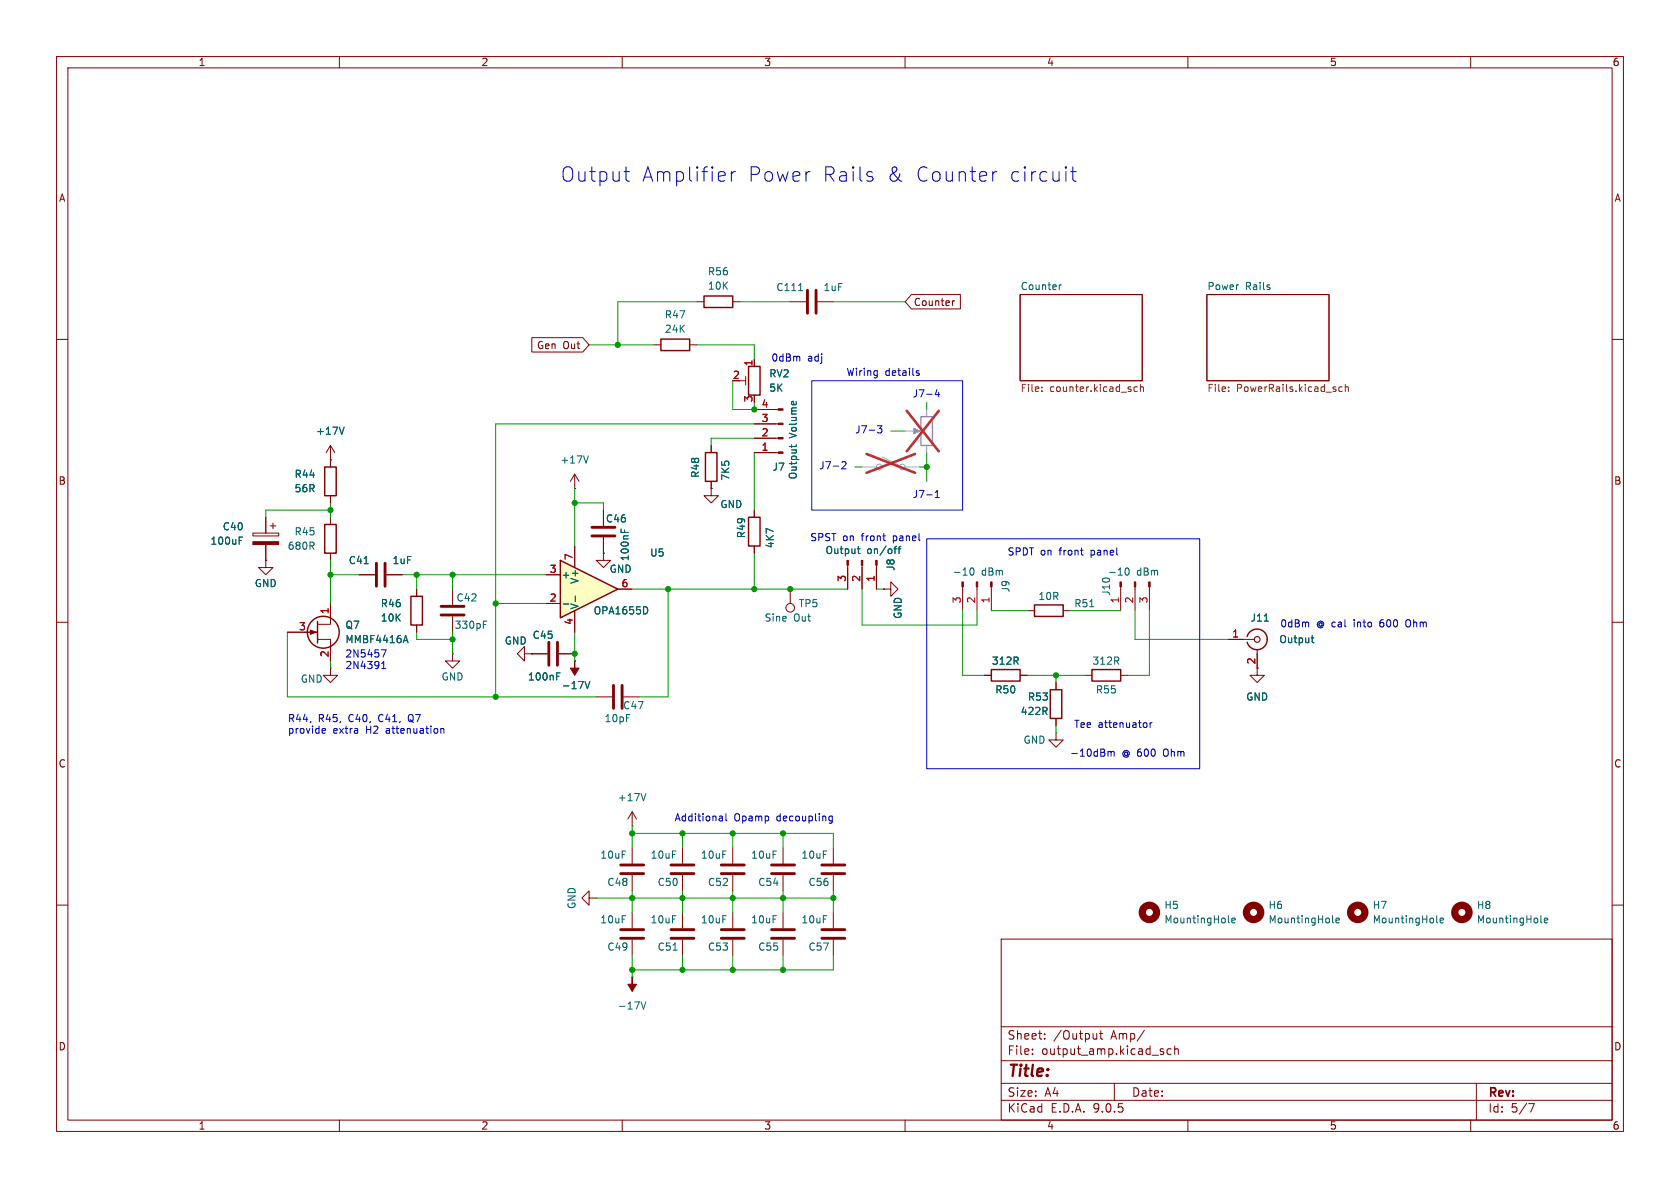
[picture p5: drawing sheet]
<svg xmlns="http://www.w3.org/2000/svg" width="297mm" height="210mm" viewBox="0 0 297 210" stroke-linecap="round" stroke-linejoin="round" font-family="sans-serif">
<g fill="none" stroke="#840000" stroke-width=".18">
<path d="M10 10h277v190h-277zM12 12h273v186h-273zM60 10v2M110 10v2M160 10v2M210 10v2M260 10v2M180.3 52.1h21.6v15.2h-21.6zM213.4 52.1h21.5v15.2h-21.5zM10 60h2M285 60h2M125.7 86.4v1.2h1.3l-1.3 1.3-1.2-1.3h1.2"/>
<path d="M125.7 86.4h.1M10 110h2M73.7 104.1v1.3M73.7 110.5v1.3M80 104.1v2.8M80 109v2.8M285 110h2M111.8 146.1h.1M111.8 143.5l-.8 1.3M111.8 143.5l.7 1.3M111.8 143.5v2.6M10 160h2"/>
<path d="M111.8 161.3v2.8M111.8 166.1v2.8M177 166h108v32h-108zM285 160h2M60 198v2M110 198v2M160 198v2M177 194.5h108M177 191.5h108M177 187.5h108M177 181.5h108M182.5 186.3v.1"/>
<path d="M182.5 185.5v.1M184.7 183.6v.1M184.7 182.8v.1M193.9 182.7v1M193.9 183.6l-.2 .1M194.4 182.7h.6M194.6 182.2v1.3l.4 .2M197 191.5v3M202.3 182.1l-1.3 2M205.5 185.9l.2 .2-.2 .3M205.5 185.4l.2 .1M207 185.5l-.4-.1-.3 .3v.4l.2 .2h.5"/>
<path d="M207.7 185.5l.2-.1 .3 .1 .1 .9M207.7 184.9v1.5M210 198v2M260 198v2M261 191.5v6.5M270.2 195.1h1l-.6 1.5"/>
</g>
<path d="M184.2 69.1v.1M184.2 68.4v.2M201.1 68.4h-.4l-.2 .2 .1 .6h.5M201.6 68.5l.2-.1h.3l.1 .8M201.6 67.9v1.3M217.2 69.1v.1M217.2 68.4v.2M237.3 68.4h-.4l-.2 .2 .1 .6h.5M237.8 68.5l.2-.1h.3l.1 .8M237.8 67.9v1.3" fill="none" stroke="#725600" stroke-width=".18"/>
<path d="M187.3 50.3v.9M187.6 50.3l-.3 .3M85.5 110.4h.4M85.5 109.8h.6M114.2 140.3l-.4 1.2" fill="none" stroke="#006464" stroke-width=".18"/>
<path d="M72.6 105.4h2.1v5.1h-2.1z" fill="none" stroke="#840000" stroke-width=".25"/>
<path d="M78 107.2h4M78 108.7h4M109.7 165.9h4.1M109.7 164.3h4.1" fill="none" stroke="#840000" stroke-width=".51"/>
<path d="M162.8 73.7h2v5h-2z" fill="none" stroke="#a1a1a1" stroke-width=".25"/>
<path d="M161.5 75.7l1.2 .5-1.2 .5z" fill="#a1a1a1" stroke="#a1a1a1" stroke-width=".18"/>
<g fill="none" stroke="#a1a1a1" stroke-width=".18">
<path d="M160 76.2h2.3M163.8 72.4v1.3M163.8 78.7v1.3M152.4 82.6h2.5M156 80.8l3 1.5M160 82.6h2.6"/>
<circle cx="155.4" cy="82.6" r=".51"/>
<circle cx="159.5" cy="82.6" r=".51"/>
</g>
<path d="M160.3 72.6l5.7 7.2M166 72.6l-5.7 7.2M153.2 80.2l8.6 3.4M161.8 80.2l-8.6 3.4" fill="none" stroke="#e12e31" stroke-width=".46"/>
<path d="M99.1 99.1l10.1 5-10.1 5.1z" fill="#ffffc2"/>
<g fill="none" stroke="#840000" stroke-width=".25">
<path d="M116.8 59.9h5.1v2.1h-5.1zM124.5 52.3h5v2.1h-5zM132.3 64.8h2.1v5.1h-2.1zM57.4 82.6h2v5h-2zM57.4 92.7h2v5.1h-2zM99.1 99.1l10.1 5-10.1 5.1zM124.7 80h2v5.1h-2zM132.3 91.4h2.1v5.1h-2.1zM56.1 109.9v3.8M175.3 118.4h5v2h-5zM182.9 106.9h5.1v2.1h-5.1zM193 118.4h5.1v2h-5.1z"/>
<path d="M220.5 112.5a1.81 1.81 0 0 1 2.8-1 1.81 1.81 0 0 1 0 3 1.81 1.81 0 0 1-2.8-1M185.7 121.9h2v5.1h-2z"/>
<circle cx="57.1" cy="111.8" r="2.82"/>
</g>
<g fill="none" stroke="#840000" stroke-width=".18">
<path d="M94 59.7h9l1.1 1.3-1.1 1.2h-9zM123.2 53.3h1.3M129.5 53.3h1.3M139.7 53.3h2.8M144.5 53.3h2.8M161.1 52.1h8.7v2.5h-8.7l-1.1-1.3zM168.4 53.2v.8M168.7 53.2l-.3 .2M58.4 78.7v3.9M58.4 78.7l-.7 1.3M58.4 78.7l.8 1.3M115.6 61h1.2"/>
<path d="M121.9 61h1.3M125.7 78.7v1.3M130.8 67.3h1M131.8 66.5v1.6M133.3 63.5v1.3M133.3 77.5h4.3M133.3 74.9h4.3M133.3 72.4h4.3M44.7 94.2h4.6v.5h-4.6zM47 99.1v1.2h1.3l-1.3 1.3-1.3-1.3h1.3M47 99.1h.1M47 91.4v2.8"/>
<path d="M47 96.3v2.8M47.8 93h1M48.3 92.5v1M58.4 81.3h.1M58.4 87.6v1.3M58.4 91.4v1.3M58.4 97.8v1.3M101.6 86.4h.1M101.6 83.8v2.6M101.6 96.5v3.8M101.6 83.8l-.8 1.3M101.6 83.8l.8 1.3"/>
<path d="M106.7 97.8v1.3h1.2l-1.2 1.2-1.3-1.2h1.3M106.7 97.8h.1M106.7 90.2v2.8M106.7 95v2.8M125.7 86.4h.1M125.7 85.1v1.3M133.3 90.2v1.2M133.3 96.5v1.3M133.3 80h4.3M149.9 99.9v4.2M152.4 99.9v4.2M154.9 99.9v4.2"/>
<path d="M50.8 111.8h5.3M56.1 113h2.3v3.8M58.4 106.7v3.7h-2.3M58.4 118.1v1.3h1.3l-1.3 1.3-1.3-1.3h1.3M58.4 118.1h.1M63.5 101.6h2.8M68.3 101.6h2.8M73.7 104.1v1.3M73.7 110.5v1.3M80 115.6v1.2h1.3l-1.3 1.3-1.3-1.3h1.3M80 115.6h.1M92.7 115.6v-1.3l-1.3 1.3 1.3 1.2v-1.2h1.3"/>
<path d="M94 115.6h.1M94 115.6h2.8M96.5 101.6h2.6M96.5 106.7h2.6M98.8 115.6h2.8M101.6 116.8h.1M101.6 108v3.8M109.2 104.1h2.6M139.7 104.1v2.6M156.2 104.1h1.3v-1.2l1.2 1.2-1.2 1.3v-1.3M156.2 104.1h.1M170.2 103.7v4.3"/>
<path d="M172.7 103.7v4.3M174 119.4h1.3M175.3 103.7v4.3M180.3 119.4h1.3M181.6 108h1.3M188 108h1.2M191.8 119.4h1.2M198.1 119.4h1.3M198.1 103.7v4.3M200.7 103.7v4.3M203.2 103.7v4.3M217.2 113h4.5"/>
<path d="M222.2 114.8v4.6h1.3l-1.3 1.3-1.2-1.3h1.2M105.4 123.2h2.8M110.2 123.2h2.8M186.7 129.5v1.3h1.3l-1.3 1.3-1.3-1.3h1.3M186.7 129.5h.1M186.7 120.7v1.2M186.7 127v1.3M104.1 158.8v-1.3l-1.2 1.3 1.2 1.2v-1.2h1.3M105.4 158.8h.1M111.8 149.9v2.8M111.8 154.7v2.8M120.6 149.9v2.8"/>
<path d="M120.6 154.7v2.8M129.5 149.9v2.8M129.5 154.7v2.8M138.4 149.9v2.8M138.4 154.7v2.8M147.3 149.9v2.8M147.3 154.7v2.8M111.8 172.7h.1M120.6 161.3v2.8M120.6 166.1v2.8M129.5 161.3v2.8M129.5 166.1v2.8"/>
<path d="M138.4 161.3v2.8M138.4 166.1v2.8M147.3 161.3v2.8M147.3 166.1v2.8"/>
<circle cx="139.7" cy="107.4" r=".76"/>
</g>
<g fill="none" stroke="#006464" stroke-width=".18">
<path d="M141.2 51.4h.7M60.8 75.5l-.4 1.3M139.9 78.6v.5M140.8 78.6l-.2 .3h-1.1M42.3 95.5h.4M42.3 94.9h.6M64.4 99.6h.7M104 80.6l-.4 1.3M109.8 93.5v.6M110.4 93.7v.4M151.6 97h.4M151.7 96.6v1.1l.3 .2"/>
<path d="M158 97h.5M158.8 97h.4M158.9 96.8v1.1M71.4 113.2h.6M71.7 112.3l.4 1.3M98.4 119.5h.4M98.4 118.9h.6M99.6 106.8h1M101.7 105.4v.9M114.3 107.3l.2 .5-.2 .7M171.6 100.5l.2-.1a.68 .68 0 0 1 .4 .6 .68 .68 0 0 1-.4 .7l-.2-.1-.1-.4zM192.6 107.3h.8"/>
<path d="M199 100.5l.2-.1a.68 .68 0 0 1 .4 .6 .68 .68 0 0 1-.4 .7l-.2-.1-.1-.4zM223.5 109.8h.7M231.8 112.8h.5M232 112.3v1.1l.3 .2M103.4 120.5l.4 1.2 .5-1.2M113.3 177.1l.5 1.3 .4-1.3M119 168h.7M217.2 163l.1 .1M217.8 162.7l.6-.1-.1-.2-.4-.1-.1 .2v.6h.5M235.6 163l.2 .1M236.2 162.7l.6-.1-.1-.2-.3-.1-.2 .2v.6h.5M254 163l.2 .1"/>
<path d="M254.6 162.7l.6-.1-.1-.2-.3-.1-.2 .2 .1 .6h.4M272.4 163l.2 .1M273 162.7l.6-.1v-.2l-.4-.1-.2 .2 .1 .6h.5"/>
</g>
<g fill="none" stroke="#840000" stroke-width=".51">
<path d="M142.7 51.3v4.1M144.3 51.3v4.1M66.5 99.6v4M68.1 99.6v4M104.6 93.2h4.1M104.6 94.7h4.1M97 113.5v4.1M98.6 113.5v4.1M108.5 121.2v4M110 121.2v4M109.7 154.4h4.1M109.7 152.9h4.1"/>
<path d="M118.6 154.4h4.1M118.6 152.9h4.1M127.5 154.4h4.1M127.5 152.9h4.1M136.4 154.4h4.1M136.4 152.9h4.1M145.3 154.4h4.1M145.3 152.9h4.1M118.6 165.9h4.1M118.6 164.3h4.1M127.5 165.9h4.1M127.5 164.3h4.1"/>
<path d="M136.4 165.9h4.1M136.4 164.3h4.1M145.3 165.9h4.1M145.3 164.3h4.1"/>
</g>
<g fill="#840000" stroke="#840000" stroke-width=".18">
<path d="M137.6 79.9h.8v.2h-.8z"/>
<path d="M137.6 77.3h.8v.3h-.8z"/>
<path d="M137.6 74.8h.8v.3h-.8z"/>
<path d="M137.6 72.3h.8v.2h-.8z"/>
<path d="M111.8 172.7v1.3h.7l-.7 1.3-.8-1.3h.8z"/>
<path d="M154.8 99.1h.3v.8h-.3z"/>
<path d="M152.3 99.1h.2v.8h-.2z"/>
<path d="M149.7 99.1h.3v.8h-.3z"/>
<path d="M175.1 102.9h.3v.8h-.3z"/>
<path d="M172.6 102.9h.2v.8h-.2z"/>
<path d="M170.1 102.9h.2v.8h-.2z"/>
<path d="M101.6 116.8v1.3h.8l-.8 1.3-.8-1.3h.8z"/>
<path d="M54.9 111.4l1 .4-1 .3z"/>
<path d="M44.7 95.8h4.6v.5h-4.6z"/>
<path d="M198 102.9h.2v.8h-.2z"/>
<path d="M200.5 102.9h.3v.8h-.3z"/>
<path d="M203.1 102.9h.2v.8h-.2z"/>
</g>
<g fill="none" stroke="#840000" stroke-width="1.3">
<circle cx="203.2" cy="161.3" r="1.27"/>
<circle cx="221.6" cy="161.3" r="1.27"/>
<circle cx="240" cy="161.3" r="1.27"/>
<circle cx="258.4" cy="161.3" r="1.27"/>
</g>
<circle cx="222.3" cy="113" r=".51" fill="none" stroke="#840000" stroke-width=".2"/>
<g fill="none" stroke="#009600" stroke-width=".18">
<path d="M123.2 53.3h-14v7.7M130.8 53.3h8.9M147.3 53.3h12.7M104.1 61h11.5M123.2 61h10.1v2.5M129.5 67.3v5.1h3.8v-1.3M133.3 74.9h-45.7v48.3M133.3 77.5h-7.6v1.2M157.5 76.2h2.5M163.8 71.1v1.3M58.4 88.9v2.5M58.4 99.1v7.6"/>
<path d="M58.4 90.2h-11.4v1.2M101.6 86.4v10.1M101.6 88.9h5.1v1.3M133.3 80v10.2M133.3 97.8v6.3M151.1 82.6h1.3M162.6 82.6h1.2M163.8 80v5.1M50.8 111.8v11.4h54.6M58.4 101.6h5.1M58.4 116.8v1.3M71.1 101.6h25.4"/>
<path d="M73.7 111.8v1.2h6.3M73.7 101.6v2.5M80 101.6v2.5M80 111.8v3.8M87.6 106.7h8.9M101.6 111.8v5M111.8 104.1h38.1M118.1 104.1v19.1h-5.1M152.4 104.1v6.4h20.3v-2.5M154.9 104.1h1.3M170.2 108v11.4h3.8M175.3 108h6.3"/>
<path d="M181.6 119.4h10.2M186.7 119.4v1.3M189.2 108h8.9M200.7 108v5h16.5M203.2 108v11.4h-3.8M186.7 128.3v1.2M105.4 158.8h41.9M111.8 146.1v3.8M111.8 157.5v3.8M111.8 147.3h35.5v2.6M120.6 147.3v2.6M120.6 157.5v3.8"/>
<path d="M129.5 147.3v2.6M129.5 157.5v3.8M138.4 147.3v2.6M138.4 157.5v3.8M147.3 157.5v3.8M111.8 168.9v3.8M120.6 168.9v2.6M129.5 168.9v2.6M138.4 168.9v2.6M147.3 168.9v2.6h-35.5"/>
</g>
<g fill="none" stroke="#0000c2" stroke-width=".18">
<path d="M110.3 30.3h1M110.8 31.9l.5 .1M129.3 30.3v1.7M130 30.3a.65 .65 0 0 0-.7 .5M154.2 31.3l.1 .2-.1 .4M175.5 30.3v1.7M176.2 30.3a.65 .65 0 0 0-.7 .5M188.4 29.5l.2 .1-.2 .1M189.3 30.3h1M189.7 29.5v2.2l.1 .2 .5 .1M143.5 67.3h26.7v22.9h-26.7zM155 65.5l.1 .1"/>
<path d="M155.1 65.5l-.1 1.2M155.1 66.3l-.1 .1M155.1 75.3h.8l-.4 .4 .3 .2v.5l-.1 .1-.6-.1M162 65.9l.5 .2v.2l-.4 .1M162 65.6h.5M165.6 68.8l-.3 1h.8M165.9 69.3v.9M148.8 81.7l.5-.1 .3 .4-.8 .9h.8M163.8 95.3h48.3v40.6h-48.3zM165.3 88h.8M165.3 87.1l.4-.4v1.3M67.4 114.9h.9l-.6 1.2"/>
<path d="M67.5 118.2h.7M67.5 117.3l.3-.4v1.3M248.7 109.6a.9 .9 0 0 0 0 1.2M57.1 128.8h.4l.1 .3-.7 .1M57.5 129.6h-.4M77.9 128.9l.2-.1h.3l.1 .8M77.9 128.8v.8M195.9 132.8v.9M195.9 133l.3-.2 .2 .2M196.4 133l.2-.2 .3 .1 .1 .8M196.4 133v.7M202.7 127.8l.1 .2-.1 .5"/>
<path d="M203.3 127.8v.8M203.7 127.8l-.4 .2M127.3 144.3h.2l.2 .1v.7M127.7 145l-.4 .1M127.7 144.6h-.4M128.3 143.8v1.1l.2 .2M147.1 144.3h-.3l-.3 .2 .2 .5h.4M147.1 144.3v1l-.2 .2h-.3"/>
</g>
<g fill="#009600" stroke="#009600" stroke-width=".18">
<circle cx="109.2" cy="61" r=".46"/>
<circle cx="133.3" cy="72.4" r=".46"/>
<circle cx="111.8" cy="147.3" r=".46"/>
<circle cx="101.6" cy="115.6" r=".46"/>
<circle cx="101.6" cy="88.9" r=".46"/>
<circle cx="80" cy="101.6" r=".46"/>
<circle cx="87.6" cy="106.7" r=".46"/>
<circle cx="87.6" cy="123.2" r=".46"/>
<circle cx="129.5" cy="171.5" r=".46"/>
<circle cx="120.6" cy="171.5" r=".46"/>
<circle cx="129.5" cy="158.8" r=".46"/>
<circle cx="111.8" cy="171.5" r=".46"/>
<circle cx="111.8" cy="158.8" r=".46"/>
<circle cx="120.6" cy="158.8" r=".46"/>
<circle cx="138.4" cy="171.5" r=".46"/>
<circle cx="147.3" cy="158.8" r=".46"/>
<circle cx="138.4" cy="158.8" r=".46"/>
<circle cx="120.6" cy="147.3" r=".46"/>
<circle cx="129.5" cy="147.3" r=".46"/>
<circle cx="138.4" cy="147.3" r=".46"/>
<circle cx="163.8" cy="82.6" r=".46"/>
<circle cx="133.3" cy="104.1" r=".46"/>
<circle cx="139.7" cy="104.1" r=".46"/>
<circle cx="118.1" cy="104.1" r=".46"/>
<circle cx="80" cy="113" r=".46"/>
<circle cx="73.7" cy="101.6" r=".46"/>
<circle cx="58.4" cy="90.2" r=".46"/>
<circle cx="58.4" cy="101.6" r=".46"/>
<circle cx="186.7" cy="119.4" r=".46"/>
</g>
<g font-size="3.5" fill="#0000c2">
<text x="99.1" y="32.4">Output</text>
<text x="113.4" y="32.4">Amplifier</text>
<text x="132.1" y="32.4">Power</text>
<text x="145.3" y="32.4">Rails</text>
<text x="156.6" y="32.4">&amp;</text>
<text x="161.6" y="32.4">Counter</text>
<text x="178.1" y="32.4">circuit</text>
</g>
<text font-size="2.8" fill="#840000" x="178" y="190.9">Title:</text>
<g font-size="2.1" fill="#840000">
<text x="178" y="184">Sheet:</text>
<text x="186.2" y="184">/Output</text>
<text x="196.5" y="184">Amp/</text>
<text x="178" y="186.7">File:</text>
<text x="184.1" y="186.7">output_amp.kicad_sch</text>
<text x="178" y="196.9">KiCad</text>
<text x="178" y="194.1">Size:</text>
<text x="184.7" y="194.1">A4</text>
<text x="185.7" y="196.9">E.D.A.</text>
<text x="193.3" y="196.9">9.0.5</text>
<text x="200" y="194.1">Date:</text>
<text x="263" y="194.3">Rev:</text>
<text x="263" y="196.9">Id:</text>
<text x="267.1" y="196.9">5/7</text>
</g>
<g font-size="1.8" fill="#840000">
<text x="35" y="11.9">1</text>
<text x="85" y="11.9">2</text>
<text x="135" y="11.9">3</text>
<text x="185" y="11.9">4</text>
<text x="235" y="11.9">5</text>
<text x="285" y="11.9">6</text>
<text x="10.3" y="35.9">A</text>
<text x="285.3" y="35.9">A</text>
<text x="161.4" y="54.3">Counter</text>
<text x="94.8" y="61.9">Gen</text>
<text x="99.5" y="61.9">Out</text>
<text x="10.3" y="85.9">B</text>
<text x="285.3" y="85.9">B</text>
<text x="10.3" y="135.9">C</text>
<text x="285.3" y="135.9">C</text>
<text x="10.3" y="185.9">D</text>
<text x="285.3" y="185.9">D</text>
<text x="35" y="199.9">1</text>
<text x="85" y="199.9">2</text>
<text x="135" y="199.9">3</text>
<text x="185" y="199.9">4</text>
<text x="235" y="199.9">5</text>
<text x="285" y="199.9">6</text>
</g>
<g font-size="1.8" fill="#006464">
<text x="125.1" y="48.9">R56</text>
<text x="125.1" y="51.4">10K</text>
<text x="137.1" y="51.7">C111</text>
<text x="145.5" y="51.7">1uF</text>
<text x="180.3" y="51.4">Counter</text>
<text x="213.4" y="51.4">Power</text>
<text x="220.2" y="51.4">Rails</text>
<text x="117.4" y="56.5">R47</text>
<text x="117.4" y="59">24K</text>
<text x="135.9" y="66.9">RV2</text>
<text x="135.9" y="69.4">5K</text>
<text x="55.8" y="77.1">+17V</text>
<text x="141.1" y="77.4" transform="rotate(-90 141.1 77.4)">Volume</text>
<text x="99" y="82.1">+17V</text>
<text x="136.5" y="83.4">J7</text>
<text x="52" y="84.7">R44</text>
<text x="52" y="87.2">56R</text>
<text x="123.8" y="84.6" transform="rotate(-90 123.8 84.6)">R48</text>
<text x="129.1" y="85.1" transform="rotate(-90 129.1 85.1)">7K5</text>
<text x="141.1" y="84.8" transform="rotate(-90 141.1 84.8)">Output</text>
<text x="39.3" y="94">C40</text>
<text x="52" y="94.8">R45</text>
<text x="107" y="92.6">C46</text>
<text x="127.2" y="90">GND</text>
<text x="131.9" y="95.2" transform="rotate(-90 131.9 95.2)">R49</text>
<text x="158.1" y="95.9">panel</text>
<text x="37.1" y="96.5">100uF</text>
<text x="50.8" y="97.4">680R</text>
<text x="61.6" y="99.9">C41</text>
<text x="69.3" y="99.9">1uF</text>
<text x="107.7" y="101.4">GND</text>
<text x="111.4" y="99.3" transform="rotate(-90 111.4 99.3)">100nF</text>
<text x="114.8" y="98.6">U5</text>
<text x="137" y="97" transform="rotate(-90 137 97)">4K7</text>
<text x="145.8" y="98.1">Output</text>
<text x="153.2" y="98.1">on/off</text>
<text x="158.3" y="101" transform="rotate(-90 158.3 101)">J8</text>
<text x="168.3" y="102">-10</text>
<text x="173.5" y="102">dBm</text>
<text x="195.8" y="102">-10</text>
<text x="200.9" y="102">dBm</text>
<text x="44.9" y="104">GND</text>
<text x="67.2" y="107.5">R46</text>
<text x="80.6" y="106.5">C42</text>
<text x="99.2" y="102.5">+</text>
<text x="102.5" y="107.8" transform="rotate(-90 102.5 107.8)">V-</text>
<text x="102.5" y="103.3" transform="rotate(-90 102.5 103.3)">V+</text>
<text x="141.1" y="107.5">TP5</text>
<text x="178.7" y="104.8" transform="rotate(-90 178.7 104.8)">J9</text>
<text x="183.5" y="106.3">10R</text>
<text x="189.8" y="107.5">R51</text>
<text x="196.4" y="105.4" transform="rotate(-90 196.4 105.4)">J10</text>
<text x="61" y="111.4">Q7</text>
<text x="61" y="113.9">MMBF4416A</text>
<text x="67.2" y="110.1">10K</text>
<text x="80.3" y="111.4">330pF</text>
<text x="94.1" y="113.1">C45</text>
<text x="104.9" y="108.8">OPA1655D</text>
<text x="135.1" y="110.1">Sine</text>
<text x="140.3" y="110.1">Out</text>
<text x="159.6" y="109.5" transform="rotate(-90 159.6 109.5)">GND</text>
<text x="221" y="110.1">J11</text>
<text x="226.1" y="113.9">Output</text>
<text x="89.1" y="114.1">GND</text>
<text x="175.2" y="117.7">312R</text>
<text x="193" y="117.7">312R</text>
<text x="53.1" y="120.9">GND</text>
<text x="78" y="120.5">GND</text>
<text x="93.2" y="120.5">100nF</text>
<text x="99.2" y="122">-17V</text>
<text x="110.1" y="125.6">C47</text>
<text x="175.9" y="122.8">R50</text>
<text x="181.6" y="124.1">R53</text>
<text x="193.6" y="122.8">R55</text>
<text x="220.2" y="124.1">GND</text>
<text x="106.8" y="127.9">10pF</text>
<text x="180.3" y="126.6">422R</text>
<text x="180.8" y="131.7">GND</text>
<text x="109.1" y="141.8">+17V</text>
<text x="106" y="152">10uF</text>
<text x="114.9" y="152">10uF</text>
<text x="123.8" y="152">10uF</text>
<text x="132.7" y="152">10uF</text>
<text x="141.6" y="152">10uF</text>
<text x="102" y="160.8" transform="rotate(-90 102 160.8)">GND</text>
<text x="107.3" y="156.8">C48</text>
<text x="116.2" y="156.8">C50</text>
<text x="125.1" y="156.8">C52</text>
<text x="133.9" y="156.8">C54</text>
<text x="142.8" y="156.8">C56</text>
<text x="205.7" y="160.9">H5</text>
<text x="224.2" y="160.9">H6</text>
<text x="242.6" y="160.9">H7</text>
<text x="261" y="160.9">H8</text>
<text x="106" y="163.4">10uF</text>
<text x="114.9" y="163.4">10uF</text>
<text x="123.8" y="163.4">10uF</text>
<text x="132.7" y="163.4">10uF</text>
<text x="141.6" y="163.4">10uF</text>
<text x="205.7" y="163.4">MountingHole</text>
<text x="224.2" y="163.4">MountingHole</text>
<text x="242.6" y="163.4">MountingHole</text>
<text x="261" y="163.4">MountingHole</text>
<text x="107.3" y="168.2">C49</text>
<text x="116.2" y="168.2">C51</text>
<text x="125.1" y="168.2">C53</text>
<text x="133.9" y="168.2">C55</text>
<text x="142.8" y="168.2">C57</text>
<text x="109.1" y="178.7">-17V</text>
</g>
<g font-size="1.8" fill="#a90000">
<text x="133.1" y="64.8" transform="rotate(-90 133.1 64.8)">1</text>
<text x="129.5" y="67.1">2</text>
<text x="133.1" y="71.2" transform="rotate(-90 133.1 71.2)">3</text>
<text x="134.5" y="77.2">2</text>
<text x="134.5" y="74.7">3</text>
<text x="134.5" y="72.1">4</text>
<text x="134.5" y="79.8">1</text>
<text x="97.1" y="101.3">3</text>
<text x="101.3" y="99.1" transform="rotate(-90 101.3 99.1)">7</text>
<text x="97.1" y="106.4">2</text>
<text x="109.8" y="103.9">6</text>
<text x="149.6" y="102.9" transform="rotate(-90 149.6 102.9)">3</text>
<text x="152.1" y="102.9" transform="rotate(-90 152.1 102.9)">2</text>
<text x="154.7" y="102.9" transform="rotate(-90 154.7 102.9)">1</text>
<text x="169.9" y="106.8" transform="rotate(-90 169.9 106.8)">3</text>
<text x="172.5" y="106.8" transform="rotate(-90 172.5 106.8)">2</text>
<text x="175" y="106.8" transform="rotate(-90 175 106.8)">1</text>
<text x="197.9" y="106.8" transform="rotate(-90 197.9 106.8)">1</text>
<text x="200.4" y="106.8" transform="rotate(-90 200.4 106.8)">2</text>
<text x="202.9" y="106.8" transform="rotate(-90 202.9 106.8)">3</text>
<text x="52.8" y="111.5">3</text>
<text x="58.2" y="108.7" transform="rotate(-90 58.2 108.7)">1</text>
<text x="101.3" y="110.6" transform="rotate(-90 101.3 110.6)">4</text>
<text x="217.7" y="112.8">1</text>
<text x="58.2" y="116.3" transform="rotate(-90 58.2 116.3)">2</text>
<text x="222" y="117.5" transform="rotate(-90 222 117.5)">2</text>
</g>
<g font-size="1.8" fill="#0000c2">
<text x="136.3" y="64.1">0dBm</text>
<text x="142.8" y="64.1">adj</text>
<text x="149.5" y="66.7">Wiring</text>
<text x="156.5" y="66.7">details</text>
<text x="161.2" y="70.5">J7-4</text>
<text x="151.1" y="76.8">J7-3</text>
<text x="144.7" y="83.2">J7-2</text>
<text x="161.2" y="88.2">J7-1</text>
<text x="143.1" y="95.9">SPST on</text>
<text x="152.4" y="95.9">front</text>
<text x="178" y="98.4">SPDT on</text>
<text x="187.4" y="98.4">front</text>
<text x="193.1" y="98.4">panel</text>
<text x="226.2" y="111.1">0dBm</text>
<text x="232.7" y="111.1">@ cal</text>
<text x="239.6" y="111.1">into</text>
<text x="244.4" y="111.1">600</text>
<text x="249.2" y="111.1">Ohm</text>
<text x="61" y="116.4">2N5457</text>
<text x="61" y="118.5">2N4391</text>
<text x="50.8" y="127.9">R44,</text>
<text x="50.8" y="129.9">provide</text>
<text x="56.3" y="127.9">R45,</text>
<text x="58.9" y="129.9">extra</text>
<text x="61.7" y="127.9">C40,</text>
<text x="64.8" y="129.9">H2</text>
<text x="67.2" y="127.9">C41,</text>
<text x="68.5" y="129.9">attenuation</text>
<text x="72.7" y="127.9">Q7</text>
<text x="189.8" y="128.9">Tee</text>
<text x="194.1" y="128.9">attenuator</text>
<text x="189.1" y="134">-10dBm</text>
<text x="198.3" y="134">@ 600</text>
<text x="205.9" y="134">Ohm</text>
<text x="119.2" y="145.4">Additional</text>
<text x="129.8" y="145.4">Opamp</text>
<text x="137.4" y="145.4">decoupling</text>
</g>
<g font-size="1.8" fill="#725600">
<text x="180.3" y="69.6">File:</text>
<text x="185.6" y="69.6">counter.kicad_sch</text>
<text x="213.4" y="69.6">File:</text>
<text x="218.6" y="69.6">PowerRails.kicad_sch</text>
</g>
</svg>
